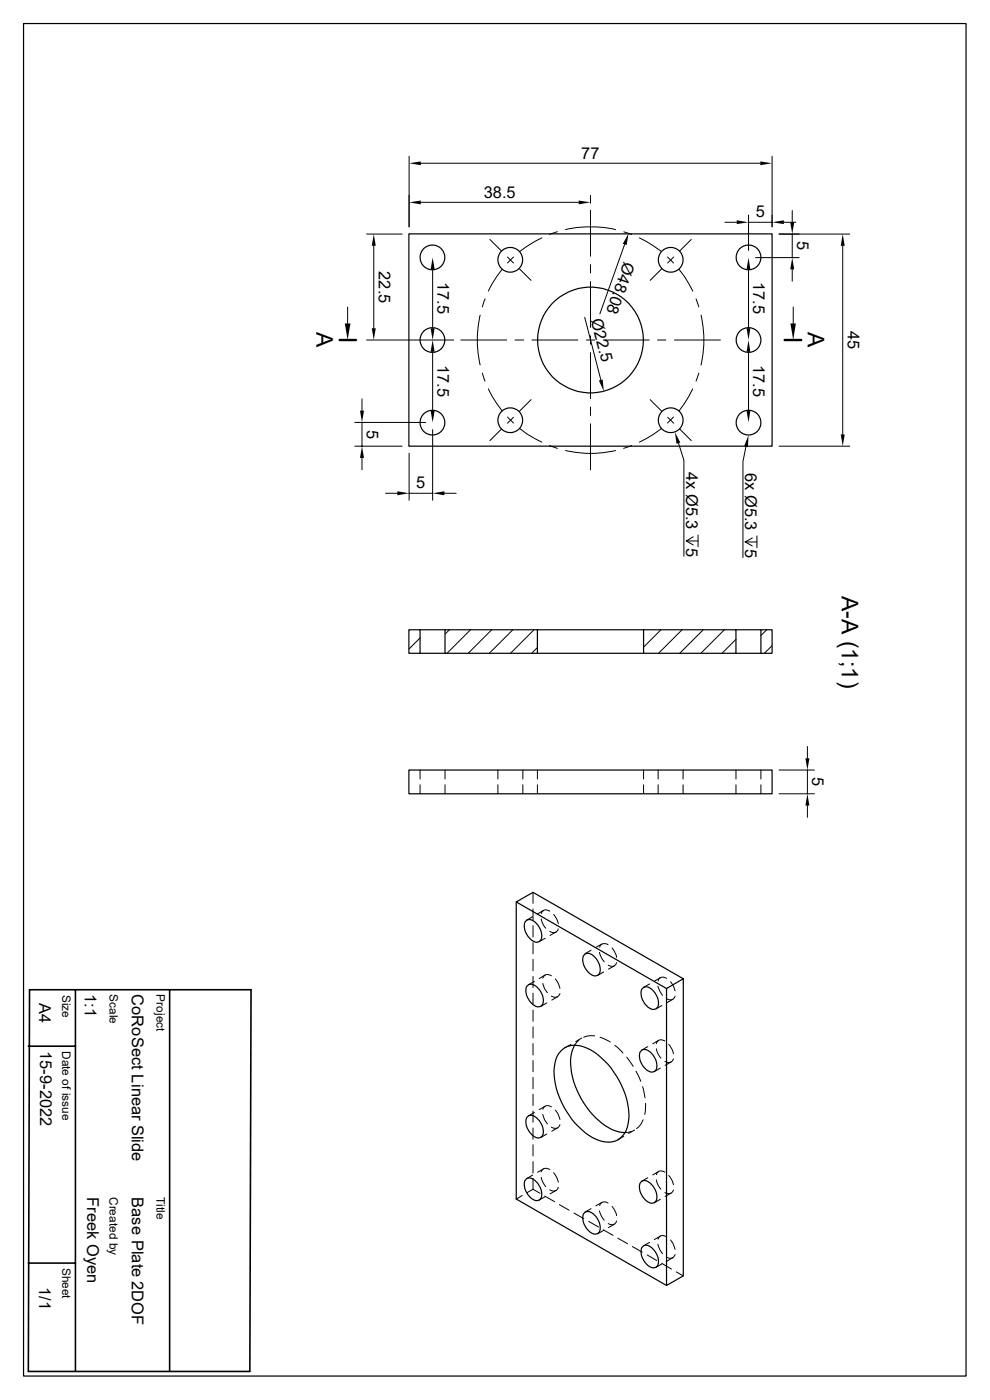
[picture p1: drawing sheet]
<svg xmlns="http://www.w3.org/2000/svg" width="210mm" height="297mm" viewBox="0 0 210 297" stroke-linecap="round" stroke-linejoin="round" font-family="sans-serif">
<g fill="none" stroke="#000" stroke-width=".25">
<path d="M5 5h199.9v286.9h-199.9zM86.7 49.6h77.1v45.1h-77.1zM86.7 133.6h2.4v5h-2.4zM89.1 133.6h5.3M89.1 138.6h5.3M94.4 133.6h19.6v5h-19.6zM114 133.6h22.5M114 138.6h22.5M136.5 133.6h19.6v5h-19.6zM156.1 138.6h5.3M156.1 133.6h5.3M161.4 133.6h2.4v5h-2.4z"/>
<path d="M86.7 163.4h77.1v5h-77.1zM109.5 191.3l31.9 18.4 3.5-2.1v63.1l-3.5 2v-63M111.8 195.2a2.3 2.3 0 0 1 2.6 1.5 2.32 2.32 0 0 1 0 3.1 2.3 2.3 0 0 1-2.6-1.6 2.32 2.32 0 0 1 0-3zM112.1 208.9a2.3 2.3 0 0 1 2.6 1.5 2.32 2.32 0 0 1 0 3.1 2.3 2.3 0 0 1-2.6-1.5 2.32 2.32 0 0 1 0-3.1zM124.2 202.4a2.3 2.3 0 0 1 2.6 1.5 2.32 2.32 0 0 1 0 3 2.3 2.3 0 0 1-2.6-1.5 2.32 2.32 0 0 1 0-3zM136.5 209.5a2.3 2.3 0 0 1 2.6 1.5 2.32 2.32 0 0 1 0 3 2.3 2.3 0 0 1-2.6-1.5 2.32 2.32 0 0 1 0-3zM144.9 207.6l-31.8-18.3-3.6 2v63.1l31.9 18.3M112.1 236.7a2.3 2.3 0 0 1 2.6 1.6 2.32 2.32 0 0 1 0 3 2.3 2.3 0 0 1-2.6-1.5 2.32 2.32 0 0 1 0-3.1zM119.3 222.6a4.7 4.7 0 0 1 5.2-.2 16.9 16.9 0 0 1 8.6 11.7 9 9 0 0 1-.6 6.4 4.5 4.5 0 0 1-6.1 1.2 16.9 16.9 0 0 1-8.6-11.7 9 9 0 0 1 .7-6.4zM121.9 221.7a10.1 10.1 0 0 0-.1 7.9 17.1 17.1 0 0 0 8 10l1.4 .5 1.3 .2M136.2 222.8a2.3 2.3 0 0 1 2.6 1.5 2.32 2.32 0 0 1 0 3 2.3 2.3 0 0 1-2.6-1.5 2.32 2.32 0 0 1 0-3zM111.8 250a2.3 2.3 0 0 1 2.6 1.5 2.32 2.32 0 0 1 0 3.1 2.3 2.3 0 0 1-2.6-1.5 2.32 2.32 0 0 1 0-3.1z"/>
<path d="M124.2 257.1a2.3 2.3 0 0 1 2.6 1.6 2.32 2.32 0 0 1 0 3 2.3 2.3 0 0 1-2.6-1.5 2.32 2.32 0 0 1 0-3.1zM136.2 250.6a2.3 2.3 0 0 1 2.6 1.5 2.32 2.32 0 0 1 0 3 2.3 2.3 0 0 1-2.6-1.5 2.32 2.32 0 0 1 0-3zM136.5 264.3a2.3 2.3 0 0 1 2.6 1.5 2.32 2.32 0 0 1 0 3.1 2.3 2.3 0 0 1-2.6-1.6 2.32 2.32 0 0 1 0-3z"/>
<circle cx="91.7" cy="54.6" r="2.62"/>
<circle cx="108.2" cy="55.1" r="2.62"/>
<circle cx="142.3" cy="55.1" r="2.62"/>
<circle cx="158.8" cy="54.6" r="2.62"/>
<circle cx="91.7" cy="72.1" r="2.62"/>
<circle cx="125.3" cy="72.1" r="11.2"/>
<circle cx="158.8" cy="72.1" r="2.62"/>
<circle cx="91.7" cy="89.7" r="2.62"/>
<circle cx="108.2" cy="89.1" r="2.62"/>
<circle cx="142.3" cy="89.1" r="2.62"/>
<circle cx="158.8" cy="89.7" r="2.62"/>
</g>
<g fill="none" stroke="#000" stroke-width=".21">
<path d="M86.8 33.1v15M89.3 34.6h72M163.8 33.1v15M77.8 49.7h7.5M79.3 52.2v17.4M89.3 42.9h33.5M91.8 57.1v12.5M103.9 50.8l2.5 2.5M106.5 57.1l-1.1 1.6-1.8 3.1M107.7 54.5l1.2 1.3M108.9 54.5l-1.2 1.3M110.2 57l2.4 2.5"/>
<path d="M114.9 50.5l-3.1 1.7-1.5 1.1M118.2 49.1l-1.7 .6M120 48.7a23.4 23.4 0 0 1 10.6 0M125.3 41.4v1.7M125.3 44.6v9.8M125.3 56.1v1.8M125.3 59.7v9.8M132.3 49.2l1.7 .5M132.5 51.9l-5.2 14.7M135.6 50.5l1.5 .7 3.2 2.1M140.4 57l-2.5 2.5M141.6 54.5l1.3 1.3"/>
<path d="M142.9 54.5l-1.3 1.3M144.1 57.1l1.1 1.6 1.8 3.1M146.6 50.8l-2.4 2.5M153.8 47.2h2.5M158.8 57.1v12.5M158.8 45.6v7.5M158.8 47.2h5M160.3 54.7h9.2M165.3 49.7h15M166.3 47.2h2.5M168.1 44.7v2.5M168.1 49.7v5"/>
<path d="M168.1 57.1v2.5M178.8 52.2v40M73.7 65.2v3.4M77.8 72.1h18.4M91.8 74.6v12.5M97.7 72.1h9.8M101.9 66.8a23.2 23.2 0 0 0 0 10.6M102.3 79.2l.6 1.7M102.9 63.4l-.6 1.7M109.3 72.1h1.8M112.9 72.1h9.7M124 67.3l3.5 13.3"/>
<path d="M124.4 72.1h1.8M125.3 74.8v9.8M125.3 71.2v1.8M128 72.1h9.7M139.5 72.1h1.8M143.1 72.1h9.7M147.7 63.4l.6 1.7M148.3 79.2l-.6 1.7M148.7 66.8a23.4 23.4 0 0 1 0 10.7M158.8 74.6v12.5M168.3 65.2v3.4M75.3 94.7h10"/>
<path d="M75.3 89.6h15M76.8 84.6v2.5M76.8 89.6v5.1M76.8 97.2v2.5M86.8 96.1v10M91.8 91.1v15M103.6 82.5l.8 1.5 2.1 3.2M106.4 91l-2.5 2.5M107.7 88.5l1.2 1.2M108.9 88.5l-1.2 1.3M110.3 90.9l1.5 1.2 3.1 1.7M112.6 84.8l-2.4 2.4"/>
<path d="M116.5 94.5l1.7 .6M120 95.6a23.4 23.4 0 0 0 10.6 0M125.3 86.4v1.7M125.3 89.9v9.8M134 94.5l-1.7 .6M137.9 84.8l2.5 2.4M140.3 90.9l-1.6 1.2-3.1 1.7M141.6 88.5l1.3 1.3M142.9 88.5l-1.3 1.2M143.9 94l1.2 3.6v20.4M144.2 91l2.4 2.5M146.9 82.5l-1.7 3.1-1.1 1.6"/>
<path d="M158.2 94.7l-.6 3.2v20.4M165.3 94.7h15M81.8 104.6h2.5M86.8 104.6h5M94.3 104.6h2.5M145.6 114.8l1.5 .8M147.1 113.9l-1.5 .9h2.5M148.1 113.5v2.5M158.1 115l1.5 .8M159.6 114.1l-1.5 .9h2.5M160.6 113.7v2.5M89.2 135.3l-2.4 2.4"/>
<path d="M95.3 133.6l-.9 .9M99.8 133.6l-5 5M104.3 133.6l-5 5M108.8 133.6l-5 5M113.3 133.6l-5 5M114 137.3l-1.2 1.3M140.2 133.6l-3.7 3.7M144.7 133.6l-5 5M149.2 133.6l-5 5M153.7 133.6l-5 5M156.1 135.6l-2.9 3M162.6 133.6l-1.2 1.2"/>
<path d="M163.8 137l-1.7 1.6M171.3 158.4v2.5M89.1 163.4v1.9M89.1 166.5v1.9M94.4 163.4v1.9M94.4 166.5v1.9M105.6 163.4v1.9M105.6 166.5v1.9M110.9 163.4v1.9M110.9 166.5v1.9M114 163.4v1.9M114 166.5v1.9"/>
<path d="M136.5 163.4v1.9M136.5 166.5v1.9M139.6 163.4v1.9M139.6 166.5v1.9M144.9 163.4v1.9M144.9 166.5v1.9M156.1 163.4v1.9M156.1 166.5v1.9M161.4 163.4v1.9M161.4 166.5v1.9M165.3 163.4h7.5M165.3 168.4h7.5"/>
<path d="M171.3 163.4v5M171.3 170.9v2.5M113 194.5l-1.2 .7M113.1 189.3v2.3M113.1 192.8v2.4M113.1 196.4v2.4M113.1 200v2.4M114.8 194.9l.4 1.1 .6 .9M115.3 193.2l-1.3 .7M115.7 199.1l-1.3 .7M116.6 193.3a1.11 1.11 0 0 0-1.8 .5M117.4 194l.8 1.1 .2 .9"/>
<path d="M117.9 197.7l-1.2 .8M118.4 197.1a1.07 1.07 0 0 1-1.8 .5M113.1 203.5v2.5M113.1 207.1v2.4M113.1 210.7v2.4M113.1 214.3v2.4M113.1 217.8v2.4M113.4 208.2l-1.3 .7M115.1 208.6l.4 1.2 .6 .8M115.7 206.8l-1.3 .8M116 212.8l-1.2 .7M117 207a1.12 1.12 0 0 0-1.9 .5"/>
<path d="M117.8 207.7l.5 .6 .5 1.4M118.3 211.5l-1.2 .7M118.8 210.8a1.11 1.11 0 0 1-1.8 .5M125.4 201.6l-1.3 .7M126.2 219.8a4.2 4.2 0 0 0-2.4 .2M127.2 202.1l.4 1.1 .6 .8M127.7 200.3l-1.3 .7M128.1 206.2l-1.3 .7M129 200.4l-.3-.2a1.04 1.04 0 0 0-1.5 .8M129.8 201.1l.5 .7 .5 1.3M130.3 204.9l-1.2 .7M130.8 204.2a1.07 1.07 0 0 1-1.8 .6"/>
<path d="M137.8 208.7l-1.3 .8M139.6 209.2l.4 1.1 .5 .9M140.1 207.4l-1.3 .8M140.4 213.3l-1.2 .7M141.4 207.6a1.07 1.07 0 0 0-1.8 .5M142.2 208.3l.5 .6 .5 1.3M142.7 212l-1.2 .7M143.2 211.3a1.11 1.11 0 0 1-1.8 .6M113.1 221.4v2.4M113.1 225v2.4M113.1 228.6v2.4M113.1 232.2v2.3"/>
<path d="M113.1 235.7v2.4M113.1 239.3v2.4M113.4 236l-1.3 .7M115.1 236.4l.4 1.2 .6 .8M115.7 234.7l-1.3 .7M117 234.8a1.12 1.12 0 0 0-1.9 .5M117.8 235.5l.5 .6 .5 1.4M118.3 239.3l-1.2 .7M118.8 238.6a1.11 1.11 0 0 1-1.8 .5M121.1 221.6l-1.3 .7M122.8 220.6l-.9 1.1M123.4 220.2l-1.3 .8"/>
<path d="M127.3 220l2.2 1.1M130.4 221.8l1.8 1.6M133 224.3l1.3 1.9M134.6 239.7l-1.3 .8M134.9 227.2l1 2.2M136.3 230.5l.5 2.4M136.4 237.6a3.9 3.9 0 0 1-1.4 1.8M136.9 234.1l-.1 2.3M137.4 222l-1.2 .8M139.2 222.5l.2 .7 .8 1.3M139.7 220.7l-1.2 .7M140.1 226.6l-1.3 .7"/>
<path d="M141.1 220.9a1.11 1.11 0 0 0-1.9 .5M141.9 221.6l.7 1 .3 .9M142.4 225.3l-1.3 .7M142.8 224.6a1.07 1.07 0 0 1-1.7 .6M110.8 253.6l-1.3 .8M113 249.3l-1.2 .7M113.1 252.3l-1.3 .7M113.1 252.3l1.5 .9M113.1 242.9v2.3M113.1 246.4v2.4M113.1 250v2.3M114.8 249.8l.4 1.1 .6 .8"/>
<path d="M115.3 248l-1.3 .7M115.6 253.7l2 1.2M115.7 253.9l-1.3 .7M116 240.6l-1.2 .7M116.6 248.1a1.12 1.12 0 0 0-1.8 .5M117.4 248.8l.8 1.1 .2 .9M117.9 252.6l-1.2 .7M118.4 251.9a1.07 1.07 0 0 1-1.8 .5M118.7 255.6l2 1.2M121.8 257.3l2 1.2M124.9 259.1l2.1 1.2M125.4 256.4l-1.3 .7"/>
<path d="M127.2 256.9l.4 1.1 .6 .9M127.7 255.1l-1.3 .7M129 255.2a1.07 1.07 0 0 0-1.8 .6M129.8 255.9l.7 1.1 .3 .9M130.3 259.7l-1.2 .7M130.8 259a1.11 1.11 0 0 1-1.8 .6M132.3 241l-1.2 .8M134 240l-1.4 .3M137.4 249.9l-1.2 .7M139.2 250.3l.2 .7 .8 1.3M139.7 248.5l-1.2 .8M140.1 254.4l-1.3 .8"/>
<path d="M141.1 248.7a1.11 1.11 0 0 0-1.9 .5M141.9 249.4l.7 1 .3 .9M142.4 253.1l-1.3 .7M142.8 252.4a1.07 1.07 0 0 1-1.7 .6M128 260.9l2 1.2M128.1 261l-1.3 .7M131.1 262.7l2 1.2M134.2 264.5l2 1.1M137.3 266.2l2 1.2M137.8 263.6l-1.3 .7M139.6 264l.4 1.1 .5 .9M140.1 262.3l-1.3 .7"/>
<path d="M140.4 268l2.1 1.2M140.4 268.1l-1.2 .8M141.4 262.4a1.08 1.08 0 0 0-1.8 .5M142.2 263.1l.5 .6 .5 1.3M142.7 266.8l-1.2 .7M143.2 266.1a1.11 1.11 0 0 1-1.8 .6M143.5 269.8l1.4 .9"/>
</g>
<path d="M6.3 210h47l-.3 81h-47zM16 210v81M36 210v81M6 222h10M6 268h10" fill="none" stroke="#000" stroke-width=".34"/>
<g fill="#000">
<path d="M86.8 34.6l2.5-.4v.9zM161.3 34.2l2.5 .4-2.5 .5zM79.3 49.7l.4 2.5h-.8zM86.8 42.9l2.5-.4v.8zM91.8 54.7l.4 2.4h-.8zM122.8 42.5l2.5 .4-2.5 .4zM133.3 49.5l-.4 2.5-.8-.3zM156.3 46.7l2.5 .5-2.5 .3zM158.8 54.7l.4 2.4h-.8zM163.8 47.2l2.5-.5v.8zM168.1 54.7l.4 2.4h-.9zM167.6 47.2h.9l-.4 2.5z"/>
<path d="M178.8 49.7l.4 2.5h-.8zM73.2 68.6h1.1l-.6 3.5zM78.9 69.6h.8l-.4 2.5zM91.4 69.6h.8l-.4 2.5zM91.8 72.1l.4 2.5h-.8zM158.4 69.6h.8l-.4 2.5zM158.8 72.1l.4 2.5h-.8zM167.7 68.6h1.1l-.5 3.5zM76.4 87.1h.8l-.4 2.5zM76.8 94.7l.4 2.5h-.8zM91.4 87.1h.8l-.4 2.5zM127 80.7l.8-.2 .3 2.5z"/>
<path d="M143.2 91.7l1.1 2.2-.8 .2zM158.8 92.3l-.1 2.5-.8-.1zM158.4 87.1h.8l-.4 2.5zM178.4 92.2h.8l-.4 2.5zM84.3 104.2l2.5 .4-2.5 .5zM91.8 104.6l2.5-.4v.9zM170.9 160.9h.8l-.4 2.5zM171.3 168.4l.4 2.5h-.8z"/>
</g>
<path d="M72.1 72.1h3.4M166.5 72.1h3.5" fill="none" stroke="#000" stroke-width=".51"/>
<g font-size="4.9">
<text x="67.1" y="70.5" transform="rotate(90 67.1 70.5)">A</text>
<text x="171.4" y="70.5" transform="rotate(90 171.4 70.5)">A</text>
<text x="178.6" y="126.4" transform="rotate(90 178.6 126.4)">A-A (1;1)</text>
</g>
<g font-size="3.5">
<text x="123.3" y="33.7">77</text>
<text x="102.6" y="41.9">38.5</text>
<text x="160.3" y="46.1">5</text>
<text x="169.1" y="51.2" transform="rotate(90 169.1 51.2)">5</text>
<text x="80.3" y="57.5" transform="rotate(90 80.3 57.5)">22.5</text>
<text x="92.8" y="59.9" transform="rotate(90 92.8 59.9)">17.5</text>
<text x="132.4" y="55.4" transform="rotate(110 132.4 55.4)">Ø48.08</text>
<text x="159.8" y="59.9" transform="rotate(90 159.8 59.9)">17.5</text>
<text x="125.3" y="67.9" transform="rotate(76 125.3 67.9)">Ø2 .5</text>
<text x="179.8" y="70.2" transform="rotate(90 179.8 70.2)">45</text>
<text x="92.8" y="77.4" transform="rotate(90 92.8 77.4)">17.5</text>
<text x="159.8" y="77.4" transform="rotate(90 159.8 77.4)">17.5</text>
<text x="77.8" y="91.2" transform="rotate(90 77.8 91.2)">5</text>
<text x="145.6" y="100.1" transform="rotate(90 145.6 100.1)">4x Ø5.3</text>
<text x="158.1" y="100.3" transform="rotate(90 158.1 100.3)">6x Ø5.3</text>
<text x="88.3" y="103.6">5</text>
<text x="145.6" y="116.2" transform="rotate(90 145.6 116.2)">5</text>
<text x="158.1" y="116.5" transform="rotate(90 158.1 116.5)">5</text>
<text x="172.3" y="164.9" transform="rotate(90 172.3 164.9)">5</text>
<text x="8.3" y="212.9" transform="rotate(90 8.3 212.9)">A4</text>
<text x="18" y="210.9" transform="rotate(90 18 210.9)">1:1</text>
<text x="28" y="210.9" transform="rotate(90 28 210.9)">CoRoSect Linear Slide</text>
<text x="8.5" y="223" transform="rotate(90 8.5 223)">15-9-2022</text>
<text x="18.5" y="254" transform="rotate(90 18.5 254)">Freek Oyen</text>
<text x="28" y="254" transform="rotate(90 28 254)">Base Plate 2DOF</text>
<text x="8.3" y="273" transform="rotate(90 8.3 273)">1/1</text>
</g>
<g font-size="2.5">
<text x="13.2" y="211" transform="rotate(90 13.2 211)">Size</text>
<text x="23.2" y="210.9" transform="rotate(90 23.2 210.9)">Scale</text>
<text x="33.2" y="210.9" transform="rotate(90 33.2 210.9)">Project</text>
<text x="13.2" y="223" transform="rotate(90 13.2 223)">Date of issue</text>
<text x="23.2" y="254" transform="rotate(90 23.2 254)">Created by</text>
<text x="33.2" y="254" transform="rotate(90 33.2 254)">Title</text>
<text x="13.2" y="269" transform="rotate(90 13.2 269)">Sheet</text>
</g>
</svg>
